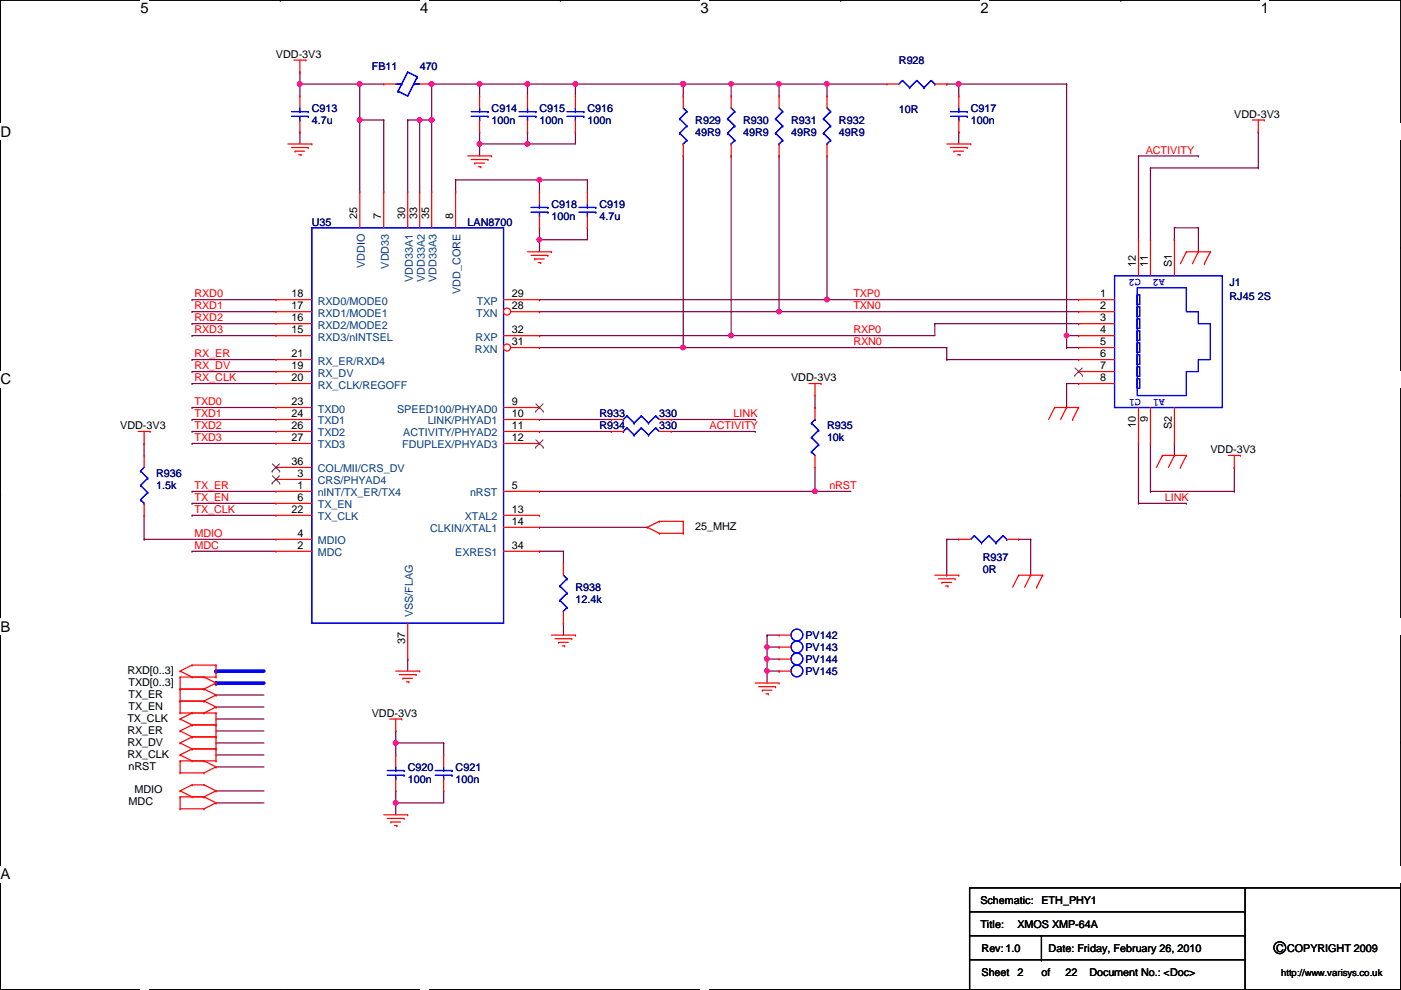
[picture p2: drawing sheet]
<svg xmlns="http://www.w3.org/2000/svg" width="297mm" height="210mm" viewBox="0 0 297 210" stroke-linecap="round" stroke-linejoin="round" font-family="sans-serif">
<path d="M.1 0h296.9v209.8h-296.9z" fill="none" stroke="#000" stroke-width=".25"/>
<g fill="#fff">
<path d="M29.8 0h1.7v3.5h-1.7z"/>
<path d="M29.8 209.8l1.7 .1z"/>
</g>
<path d="M59.4 0h.1M59.4 209.8h.1" fill="none" stroke="#000" stroke-width=".25"/>
<g fill="#fff">
<path d="M89.1 0h1.7v3.5h-1.7z"/>
<path d="M89.1 209.8l1.7 .1z"/>
</g>
<path d="M118.8 0h.1M118.8 209.8h.1" fill="none" stroke="#000" stroke-width=".25"/>
<g fill="#fff">
<path d="M148.5 0h1.7v3.5h-1.7z"/>
<path d="M148.5 209.8l1.7 .1z"/>
</g>
<path d="M178.2 0h.1M178.2 209.8h.1" fill="none" stroke="#000" stroke-width=".25"/>
<g fill="#fff">
<path d="M207.9 0h1.7v3.5h-1.7z"/>
<path d="M207.9 209.8l1.7 .1z"/>
</g>
<path d="M237.6 0h.1M237.6 209.8h.1" fill="none" stroke="#000" stroke-width=".25"/>
<g fill="#fff">
<path d="M267.3 0h1.7v3.5h-1.7z"/>
<path d="M267.3 209.8l1.7 .1z"/>
<path d="M.1 26.2h2.2v3.5h-2.2z"/>
<path d="M297 26.2l.1 3.5z"/>
<path d="M.1 78.7h2.2v3.5h-2.2z"/>
<path d="M297 78.7l.1 3.5z"/>
</g>
<path d="M.1 52.5h.1M297 52.5h.1" fill="none" stroke="#000" stroke-width=".25"/>
<g fill="#fff">
<path d="M.1 131.1h2.1v3.5h-2.1z"/>
<path d="M297 131.1l.1 3.5z"/>
</g>
<path d="M.1 104.9h.1M297 104.9h.1" fill="none" stroke="#000" stroke-width=".25"/>
<path d="M.1 104.9h.1M297 104.9h.1" fill="none" stroke="#000" stroke-width=".21"/>
<g fill="#fff">
<path d="M.1 183.6h2.1v3.5h-2.1z"/>
<path d="M297 183.6l.1 3.5z"/>
</g>
<path d="M.1 157.4h.1M297 157.4h.1" fill="none" stroke="#000" stroke-width=".25"/>
<path d="M114.4 38.1h.1M114.4 38.1v2.6M114.4 88.9h.1M114.4 91.5h.1M114.4 88.9h15.2M114.4 91.5h15.2" fill="none" stroke="#800040" stroke-width=".25"/>
<circle cx="114.4" cy="38.1" r=".49" fill="#f0f"/>
<circle cx="114.4" cy="38.1" r=".49" fill="none" stroke="#f0f" stroke-width=".25"/>
<path d="M114.4 50.8h.1M114.4 50.8v2.6M114.4 50.8h10.1M40.7 86.4h.1M40.7 88.9h.1M40.7 86.4h17.8M40.7 88.9h17.8" fill="none" stroke="#800040" stroke-width=".25"/>
<circle cx="114.4" cy="50.8" r=".49" fill="#f0f"/>
<circle cx="114.4" cy="50.8" r=".49" fill="none" stroke="#f0f" stroke-width=".25"/>
<g fill="none" stroke="#800040" stroke-width=".25">
<path d="M86.4 25.4h.1M86.4 25.4h2.6M96.6 38.1h.1M96.6 38.1h27.9M96.6 38.1v2.6M101.7 28h.1M101.7 30.5h.1M101.7 28v5.1M101.7 30.5h10.1M114.4 38.1h.1M124.5 38.1h.1M124.5 38.1v2.6"/>
<path d="M114.4 48.3h.1M114.4 48.3v2.5M124.5 48.3h.1M124.5 48.3v2.5M40.7 91.5h.1M40.7 94h.1M40.7 91.5h17.8M40.7 94h17.8M40.7 109.3h.1M40.7 109.3h17.8M83.9 155h.1M83.9 155v2.5"/>
<path d="M83.9 167.7h.1M83.9 167.7v2.5"/>
</g>
<circle cx="101.7" cy="30.5" r=".49" fill="#f0f"/>
<circle cx="101.7" cy="30.5" r=".49" fill="none" stroke="#f0f" stroke-width=".25"/>
<path d="M111.8 28h.1M111.8 28v2.5" fill="none" stroke="#800040" stroke-width=".25"/>
<circle cx="111.8" cy="30.5" r=".49" fill="#f0f"/>
<circle cx="111.8" cy="30.5" r=".49" fill="none" stroke="#f0f" stroke-width=".25"/>
<path d="M101.7 17.8h.1M101.7 17.8h10.1M101.7 17.8v2.6M111.8 17.8h.1M111.8 17.8v2.6M76.3 25.4h.1M76.3 25.4v15.3M76.3 25.4h5.1" fill="none" stroke="#800040" stroke-width=".25"/>
<circle cx="76.3" cy="25.4" r=".49" fill="#f0f"/>
<circle cx="76.3" cy="25.4" r=".49" fill="none" stroke="#f0f" stroke-width=".25"/>
<path d="M91.5 25.4h.1M91.5 25.4v15.3" fill="none" stroke="#800040" stroke-width=".25"/>
<circle cx="91.5" cy="25.4" r=".49" fill="#f0f"/>
<circle cx="91.5" cy="25.4" r=".49" fill="none" stroke="#f0f" stroke-width=".25"/>
<path d="M89 25.4h.1M89 25.4v15.3M111.8 30.5h.1M122 28h.1M122 28v2.5h-10.2" fill="none" stroke="#800040" stroke-width=".25"/>
<circle cx="89" cy="25.4" r=".49" fill="#f0f"/>
<circle cx="89" cy="25.4" r=".49" fill="none" stroke="#f0f" stroke-width=".25"/>
<path d="M111.8 17.8h.1M111.8 17.8h10.2M122 17.8h.1M122 17.8v2.6M86.4 25.4h.1M86.4 25.4v15.3M89 25.4h.1M89 25.4h2.5" fill="none" stroke="#800040" stroke-width=".25"/>
<circle cx="111.8" cy="17.8" r=".49" fill="#f0f"/>
<circle cx="111.8" cy="17.8" r=".49" fill="none" stroke="#f0f" stroke-width=".25"/>
<path d="M91.5 17.8h.1M91.5 17.8h10.2M81.4 25.4h.1M81.4 25.4v15.3M40.7 116.9h.1M40.7 116.9h17.8" fill="none" stroke="#800040" stroke-width=".25"/>
<circle cx="101.7" cy="17.8" r=".49" fill="#f0f"/>
<circle cx="101.7" cy="17.8" r=".49" fill="none" stroke="#f0f" stroke-width=".25"/>
<g fill="none" stroke="#800040" stroke-width=".25">
<path d="M76.3 17.8h.1M76.3 17.8v7.6M76.3 17.8h5.1M40.7 63.5h.1M40.7 66.1h.1M40.7 68.6h.1M40.7 71.2h.1M40.7 76.2h.1M40.7 78.8h.1M40.7 63.5h17.8M40.7 66.1h17.8M40.7 68.6h17.8"/>
<path d="M40.7 71.2h17.8M40.7 76.2h17.8M40.7 78.8h17.8M30.6 114.3h.1M30.6 114.3h27.9"/>
</g>
<circle cx="76.3" cy="17.8" r=".49" fill="#f0f"/>
<circle cx="76.3" cy="17.8" r=".49" fill="none" stroke="#f0f" stroke-width=".25"/>
<path d="M63.6 15.3h.1M63.6 15.3v2.5M175.3 63.5h.1M175.3 63.5h53.4M40.7 81.3h.1M40.7 81.3h17.8" fill="none" stroke="#800040" stroke-width=".25"/>
<circle cx="175.3" cy="63.5" r=".49" fill="#f0f"/>
<circle cx="175.3" cy="63.5" r=".49" fill="none" stroke="#f0f" stroke-width=".25"/>
<path d="M91.5 17.8h.1M91.5 17.8v7.6M40.7 106.7h.1M40.7 106.7h17.8" fill="none" stroke="#800040" stroke-width=".25"/>
<circle cx="91.5" cy="25.4" r=".49" fill="#f0f"/>
<circle cx="91.5" cy="25.4" r=".49" fill="none" stroke="#f0f" stroke-width=".25"/>
<circle cx="91.5" cy="17.8" r=".49" fill="#f0f"/>
<circle cx="91.5" cy="17.8" r=".49" fill="none" stroke="#f0f" stroke-width=".25"/>
<path d="M165.2 66.1h.1M165.2 66.1h63.5M83.9 170.2h.1M83.9 170.2v2.6" fill="none" stroke="#800040" stroke-width=".25"/>
<circle cx="165.2" cy="66.1" r=".49" fill="#f0f"/>
<circle cx="165.2" cy="66.1" r=".49" fill="none" stroke="#f0f" stroke-width=".25"/>
<path d="M83.9 170.2h.1M83.9 170.2h10.2" fill="none" stroke="#800040" stroke-width=".25"/>
<circle cx="83.9" cy="170.2" r=".49" fill="#f0f"/>
<circle cx="83.9" cy="170.2" r=".49" fill="none" stroke="#f0f" stroke-width=".25"/>
<path d="M155 71.2h.1M155 71.2h43.2M94.1 167.7h.1M94.1 167.7v2.5" fill="none" stroke="#800040" stroke-width=".25"/>
<circle cx="155" cy="71.1" r=".49" fill="#f0f"/>
<circle cx="155" cy="71.1" r=".49" fill="none" stroke="#f0f" stroke-width=".25"/>
<path d="M144.9 73.7h.1M144.9 73.7h55.8" fill="none" stroke="#800040" stroke-width=".25"/>
<circle cx="144.8" cy="73.7" r=".49" fill="#f0f"/>
<circle cx="144.8" cy="73.7" r=".49" fill="none" stroke="#f0f" stroke-width=".25"/>
<path d="M86.4 139.7h.1M86.4 139.7v2.6M83.9 157.5h.1M83.9 157.5h10.2M94.1 157.5h.1M94.1 157.5v2.6" fill="none" stroke="#800040" stroke-width=".25"/>
<circle cx="83.9" cy="157.5" r=".49" fill="#f0f"/>
<circle cx="83.9" cy="157.5" r=".49" fill="none" stroke="#f0f" stroke-width=".25"/>
<path d="M114.4 116.9h.1M114.4 116.9h5.1M119.5 116.9h.1M119.5 116.9v2.5M119.5 132.1h.1M119.5 132.1v2.6M83.9 157.5h.1M83.9 157.5v2.6" fill="none" stroke="#800040" stroke-width=".25"/>
<path d="M45.8 144.8h10.2" fill="none" stroke="#00f" stroke-width=".76"/>
<circle cx="45.8" cy="144.8" r=".38" fill="#00f"/>
<path d="M40.7 104.2h.1M40.7 104.2h17.8M45.8 147.4h.1M45.8 149.9h.1M45.8 152.4h.1M45.8 147.4h10.2M45.8 149.9h10.2M45.8 152.4h10.2" fill="none" stroke="#800040" stroke-width=".25"/>
<path d="M45.8 142.3h10.2" fill="none" stroke="#00f" stroke-width=".76"/>
<circle cx="45.8" cy="142.3" r=".38" fill="#00f"/>
<g fill="none" stroke="#800040" stroke-width=".25">
<path d="M63.6 17.8h.1M63.6 17.8h12.7M63.6 17.8v2.6M63.6 28h.1M63.6 28v2.5M30.6 94h.1M30.6 94v2.6M30.6 109.3h.1M30.6 109.3v5M45.8 155h.1M45.8 157.5h.1M45.8 155h10.2"/>
<path d="M45.8 157.5h10.2M45.8 160.1h.1M45.8 162.6h.1M45.8 167.7h.1M45.8 170.2h.1M45.8 160.1h10.2M45.8 162.6h10.2M45.8 167.7h10.2M45.8 170.2h10.2"/>
</g>
<circle cx="63.6" cy="17.8" r=".49" fill="#f0f"/>
<circle cx="63.6" cy="17.8" r=".49" fill="none" stroke="#f0f" stroke-width=".25"/>
<g fill="none" stroke="#800040" stroke-width=".25">
<path d="M122 17.8h.1M122 17.8h22.9M144.9 33.1h.1M144.9 33.1v40.6h-30.5M155 33.1h.1M155 33.1v38.1h-40.6M165.2 33.1h.1M165.2 33.1v33h-50.8M175.3 33.1h.1M175.3 33.1v30.4h-60.9M114.4 73.7h.1M114.4 71.2h.1"/>
<path d="M114.4 66.1h.1M114.4 63.5h.1"/>
</g>
<circle cx="144.8" cy="17.8" r=".49" fill="#f0f"/>
<circle cx="144.8" cy="17.8" r=".49" fill="none" stroke="#f0f" stroke-width=".25"/>
<circle cx="122" cy="17.8" r=".49" fill="#f0f"/>
<circle cx="122" cy="17.8" r=".49" fill="none" stroke="#f0f" stroke-width=".25"/>
<path d="M165.2 17.8h.1M165.2 17.8v2.6M165.2 17.8h10.1M175.3 17.8h.1M175.3 17.8v2.6" fill="none" stroke="#800040" stroke-width=".25"/>
<circle cx="165.2" cy="17.8" r=".49" fill="#f0f"/>
<circle cx="165.2" cy="17.8" r=".49" fill="none" stroke="#f0f" stroke-width=".25"/>
<path d="M144.9 17.8h.1M144.9 17.8v2.6M144.9 17.8h10.1M155 17.8h.1M155 17.8v2.6" fill="none" stroke="#800040" stroke-width=".25"/>
<circle cx="144.8" cy="17.8" r=".49" fill="#f0f"/>
<circle cx="144.8" cy="17.8" r=".49" fill="none" stroke="#f0f" stroke-width=".25"/>
<path d="M175.3 17.8h.1M175.3 17.8h12.7" fill="none" stroke="#800040" stroke-width=".25"/>
<circle cx="175.3" cy="17.8" r=".49" fill="#f0f"/>
<circle cx="175.3" cy="17.8" r=".49" fill="none" stroke="#f0f" stroke-width=".25"/>
<path d="M203.3 17.8h.1M203.3 17.8h22.8" fill="none" stroke="#800040" stroke-width=".25"/>
<circle cx="203.3" cy="17.8" r=".49" fill="#f0f"/>
<circle cx="203.3" cy="17.8" r=".49" fill="none" stroke="#f0f" stroke-width=".25"/>
<path d="M155 17.8h.1M155 17.8h10.2M203.3 17.8h.1M203.3 17.8v2.6M203.3 28h.1M203.3 28v2.5" fill="none" stroke="#800040" stroke-width=".25"/>
<circle cx="155" cy="17.8" r=".49" fill="#f0f"/>
<circle cx="155" cy="17.8" r=".49" fill="none" stroke="#f0f" stroke-width=".25"/>
<g fill="none" stroke="#800040" stroke-width=".25">
<path d="M200.7 17.8h.1M200.7 17.8h2.6M198.2 68.6h.1M198.2 68.6v2.6M198.2 68.6h30.5M200.7 76.2h.1M200.7 76.2h28M200.7 73.7v2.5M226.1 73.7h.1M226.1 71.2h.1M226.1 73.7h2.6M226.1 71.2v2.5"/>
<path d="M228.7 68.6h.1M228.7 76.2h.1"/>
</g>
<circle cx="226.1" cy="71.1" r=".49" fill="#f0f"/>
<circle cx="226.1" cy="71.1" r=".49" fill="none" stroke="#f0f" stroke-width=".25"/>
<g fill="none" stroke="#800040" stroke-width=".25">
<path d="M226.1 17.8h.1M226.1 17.8v53.4h2.6M241.4 33.1h.1M241.4 33.1v17.7M241.4 33.1h12.7M243.9 35.6h.1M243.9 35.6v15.2M243.9 35.6h22.9M254.1 33.1h.1M266.8 35.6h.1M266.8 28h.1M266.8 28v7.6"/>
<path d="M249 48.3h.1M249 50.8h.1M249 48.3h5.1M249 48.3v2.5M254.1 48.3h.1M254.1 48.3v5.1M228.7 71.2h.1M142.3 91.5h17.8M142.3 88.9h17.8M160.1 91.5h.1M160.1 88.9h.1M226.1 81.3h.1"/>
<path d="M226.1 81.3v5.1M226.1 81.3h2.6M228.7 81.3h.1M241.4 94v12.7M243.9 94v10.2M249 96.6h.1M249 94v2.6M261.7 99.1h.1M261.7 99.1v5.1M172.8 104.2h.1M172.8 104.2h7.6M200.7 114.3h.1"/>
<path d="M200.7 114.3h2.6M200.7 114.3v7.7M216 114.3h.1M216 114.3h2.5M218.5 114.3h.1M218.5 114.3v7.7M241.4 106.7h.1M241.4 106.7h10.1M243.9 104.2h.1M243.9 104.2h17.8M251.5 106.7h.1M261.7 104.2h.1"/>
<path d="M200.7 122h.1"/>
</g>
<circle cx="172.8" cy="104.2" r=".49" fill="#f0f"/>
<circle cx="172.8" cy="104.2" r=".49" fill="none" stroke="#f0f" stroke-width=".25"/>
<g fill="none" stroke="#800040" stroke-width=".25">
<path d="M172.8 86.4h.1M172.8 83.9v2.5M172.8 99.1v5.1M114.4 104.2h.1M114.4 111.8h.1M114.4 104.2h58.4M114.4 111.8h22.8M172.8 104.2h.1M162.6 134.7h.1M162.6 139.7h.1M162.6 137.2h.1M162.6 134.7v5"/>
<path d="M162.6 134.7h2.6M162.6 137.2h2.6M162.6 139.7h2.6M165.2 137.2h.1M162.6 142.3h.1M162.6 142.3v2.5"/>
</g>
<circle cx="162.6" cy="137.2" r=".49" fill="#f0f"/>
<circle cx="162.6" cy="137.2" r=".49" fill="none" stroke="#f0f" stroke-width=".25"/>
<path d="M162.6 142.3h2.6M165.2 142.3h.1" fill="none" stroke="#800040" stroke-width=".25"/>
<circle cx="162.6" cy="142.3" r=".49" fill="#f0f"/>
<circle cx="162.6" cy="142.3" r=".49" fill="none" stroke="#f0f" stroke-width=".25"/>
<path d="M162.6 139.7h.1M162.6 139.7v2.6" fill="none" stroke="#800040" stroke-width=".25"/>
<circle cx="162.6" cy="139.7" r=".49" fill="#f0f"/>
<circle cx="162.6" cy="139.7" r=".49" fill="none" stroke="#f0f" stroke-width=".25"/>
<g fill="none" stroke="#f00" stroke-width=".25">
<path d="M62.3 12.7h2.6M63.6 15.3h.1M63.6 12.7v2.6M64.9 12.7h.1M188 17.8h.1M188 17.8h2.6M198.2 17.8h2.5M200.7 17.8h.1M61 30.5h5.1M61.8 31.3h3.6M62.6 32h.1M62.6 32h2"/>
<path d="M63.3 32.8h.5M63.6 20.4h.1M63.6 28h.1M63.6 20.4v2.5M63.6 25.4v2.6M63.8 32.8h.1M65.4 31.3h.1M66.1 30.5h.1M99.1 33.1h5.1M99.9 33.8h3.6M100.7 34.6h.1M100.7 34.6h2"/>
<path d="M101.4 35.3h.5M101.7 20.4h.1M101.7 28h.1M101.7 20.4v2.5M101.7 25.4v2.6M101.9 35.3h.1M103.5 33.8h.1M104.2 33.1h.1M111.8 20.4h.1M111.8 28h.1M111.8 20.4v2.5M111.8 25.4v2.6"/>
<path d="M122 20.4h.1M122 28h.1M122 20.4v2.5M122 25.4v2.6M144.9 20.4h.1M144.9 33.1h.1M144.9 20.4v2.5M144.9 30.5v2.6M155 20.4h.1M155 33.1h.1M155 20.4v2.5M155 30.5v2.6"/>
<path d="M165.2 20.4h.1M165.2 33.1h.1M165.2 20.4v2.5M165.2 30.5v2.6M175.3 20.4h.1M175.3 33.1h.1M175.3 20.4v2.5M175.3 30.5v2.6M200.7 30.5h5.1M201.5 31.3h3.6M202.3 32h.1M202.3 32h2"/>
<path d="M203 32.8h.5M203.5 32.8h.1M205.1 31.3h.1M205.8 30.5h.1M265.5 25.4h2.6M266.8 28h.1M266.8 25.4v2.6M268.1 25.4h.1M76.3 40.7h.1M76.3 40.7v7.6M81.4 40.7h.1M81.4 40.7v7.6"/>
<path d="M86.4 40.7h.1M86.4 40.7v7.6M89 40.7h.1M89 40.7v7.6M91.5 40.7h.1M91.5 40.7v7.6M111.8 53.4h5.1M112.6 54.1h3.6M113.4 54.9h.1M113.4 54.9h2M114.1 55.7h.5M114.4 40.7h.1"/>
<path d="M114.4 48.3h.1M114.4 40.7v2.5M114.4 45.8v2.5M114.6 55.7h.1M116.2 54.1h.1M116.9 53.4h.1M241.4 50.8h.1M241.4 50.8v7.7M243.9 50.8h.1M243.9 50.8v7.7M249 50.8h.1M249 50.8v7.7"/>
<path d="M251.5 53.4h.1M251.5 53.4h5.1M251.5 53.4l-1.2 2.5M254.1 53.4h.1M254.1 53.4l-1.3 2.5M255.4 55.9h.1M256.6 53.4h.1M256.6 53.4l-1.2 2.5M58.5 71.2h.1M58.5 68.6h.1M58.5 66.1h.1M58.5 63.5h.1"/>
<path d="M58.5 78.8h.1M58.5 76.2h.1M58.5 63.5h7.6M58.5 66.1h7.6M58.5 68.6h7.6M58.5 71.2h7.6M58.5 76.2h7.6M58.5 78.8h7.6M106.8 71.2h7.6M114.4 71.2h.1M228.7 63.5h.1M228.7 66.1h.1"/>
<path d="M228.7 68.6h.1M228.7 71.2h.1M228.7 73.7h.1M228.7 76.2h.1M228.7 78.8h.1M228.7 63.5h7.6M228.7 66.1h7.6M228.7 68.6h7.6M228.7 71.2h7.6M228.7 73.7h7.6M228.7 76.2h7.6M228.7 78.8h7.6"/>
<path d="M29.3 91.5h2.5M30.6 94h.1M30.6 91.5v2.5M31.8 91.5h.1M58.5 81.3h.1M58.5 86.4h.1M58.5 88.9h.1M58.5 91.5h.1M58.5 94h.1M58.5 99.1h.1M58.5 91.5h7.6M58.5 86.4h7.6"/>
<path d="M58.5 81.3h7.6M58.5 88.9h7.6M58.5 94h7.6M58.5 99.1h7.6M129.6 88.9h.1M129.6 88.9h2.6M139.8 88.9h2.5M142.3 88.9h.1M171.5 81.3h2.6M172.8 83.9h.1M172.8 99.1h.1M172.8 86.4h.1"/>
<path d="M172.8 81.3v2.6M172.8 86.4v2.5M172.8 96.6v2.5M174.1 81.3h.1M223.6 86.4h.1M223.6 86.4l-1.3 2.5M223.6 86.4h5.1M226.1 86.4h.1M226.1 86.4l-1.2 2.5M227.4 88.9h.1M228.7 86.4h.1M228.7 81.3h.1"/>
<path d="M228.7 86.4l-1.3 2.5M228.7 81.3h7.6M241.4 94h.1M241.4 86.4v7.6M243.9 94h.1M243.9 86.4v7.6M246.5 96.6h.1M246.5 96.6h5M246.5 96.6l-1.3 2.5M249 96.6h.1M249 94h.1M249 96.6l-1.3 2.5"/>
<path d="M249 86.4v7.6M250.3 99.1h.1M251.5 96.6h.1M251.5 96.6l-1.2 2.5M260.4 96.6h2.6M261.7 99.1h.1M261.7 96.6v2.5M263 96.6h.1M58.5 109.3h.1M58.5 106.7h.1M58.5 101.6h.1M58.5 109.3h7.6"/>
<path d="M58.5 106.7h7.6M58.5 101.6h7.6M106.8 109.3h7.6M106.8 104.2h7.6M106.8 111.8h7.6M106.8 116.9h7.6M114.4 104.2h.1M114.4 111.8h.1M114.4 109.3h.1M114.4 116.9h.1M119.5 119.4h.1M119.5 119.4v2.6"/>
<path d="M137.2 111.8h.1M137.2 111.8l2.6 1.3M139.8 110.5h.1M139.8 113.1h.1M139.8 110.5l-2.6 1.3M139.8 110.5h5.1M139.8 113.1h5.1M144.9 110.5h.1M144.9 113.1h.1M144.9 110.5v2.6M203.3 114.3h.1M203.3 114.3h2.5"/>
<path d="M213.4 114.3h2.6M216 114.3h.1M86.4 139.7h.1M86.4 132.1v7.6M116.9 134.7h5.1M117.7 135.4h3.5M118.4 136.2h.1M118.4 136.2h2.1M119.2 136.9h.5M119.5 132.1h.1M119.5 129.6v2.5M119.7 136.9h.1"/>
<path d="M121.2 135.4h.1M122 134.7h.1M165.2 137.2h.1M165.2 137.2h2.5M198.2 122h5.1M199 122.7h3.5M199.7 123.5h.1M199.7 123.5h2.1M200.5 124.2h.5M201 124.2h.1M202.5 122.7h.1M203.3 122h.1"/>
<path d="M216 122h.1M216 122l-1.3 2.5M216 122h5.1M218.5 122h.1M218.5 122l-1.2 2.5M219.8 124.5h.1M221.1 122h.1M221.1 122l-1.3 2.5M38.2 146.1h.1M38.2 143.6h.1M38.2 148.6h.1M38.2 151.2h.1"/>
<path d="M38.2 152.4h.1M38.2 142.3h.1M38.2 155h.1M38.2 157.5h.1M38.2 146.1h5.1M38.2 143.6v7.6M38.2 143.6h7.6M38.2 148.6h5.1M38.2 151.2h7.6M38.2 152.4l2.5 1.3M38.2 142.3l2.5 1.3M38.2 155l2.5 1.3"/>
<path d="M38.2 157.5l2.5 1.3M40.7 153.7h.1M40.7 151.2h.1M40.7 143.6h.1M40.7 141h.1M40.7 156.3h.1M40.7 158.8h.1M40.7 153.7h5.1M40.7 151.2l-2.5 1.2M40.7 141l-2.5 1.3M40.7 141h5.1M40.7 156.3h5.1"/>
<path d="M40.7 153.7l-2.5 1.3M40.7 158.8h5.1M40.7 156.3l-2.5 1.2M40.7 158.8l-2.5 1.3M43.3 146.1h.1M43.3 143.6h.1M43.3 148.6h.1M43.3 151.2h.1M43.3 143.6l2.5 1.2M43.3 146.1l2.5 1.3M43.3 148.6l2.5 1.3M45.8 144.8h.1"/>
<path d="M45.8 147.4h.1M45.8 149.9h.1M45.8 151.2h.1M45.8 153.7h.1M45.8 141h.1M45.8 143.6h.1M45.8 156.3h.1M45.8 158.8h.1M45.8 144.8l-2.5 1.3M45.8 147.4l-2.5 1.2M45.8 149.9l-2.5 1.3M45.8 141v2.6"/>
<path d="M45.8 151.2v10.1M82.6 152.4h2.6M83.9 155h.1M83.9 142.3h5.1M83.9 152.4v2.6M84.7 143h3.5M85.2 152.4h.1M85.4 143.8h.1M85.4 143.8h2.1M86.2 144.6h.5M86.7 144.6h.1M88.2 143h.1"/>
<path d="M89 142.3h.1M160.1 144.8h5.1M160.9 145.6h3.5M161.6 146.3h.1M161.6 146.3h2.1M162.4 147.1h.5M162.9 147.1h.1M164.4 145.6h.1M165.2 144.8h.1M38.2 160.1h.1M38.2 163.9h.1M38.2 161.3h.1"/>
<path d="M38.2 167.7h.1M38.2 171.5h.1M38.2 169h.1M38.2 161.3v2.6M38.2 169v2.5M38.2 161.3h7.6M38.2 160.1l2.5 1.2M38.2 163.9h5.1M38.2 169h5.1M38.2 167.7l2.5 1.3M38.2 171.5h5.1M40.7 161.3h.1"/>
<path d="M40.7 169h.1M40.7 166.4h.1M40.7 166.4l-2.5 1.3M40.7 166.4h2.6M43.3 163.9h.1M43.3 161.3h.1M43.3 169h.1M43.3 166.4h.1M43.3 171.5h.1M43.3 161.3l2.5 1.3M43.3 166.4l2.5 1.3M43.3 169l2.5 1.2"/>
<path d="M45.8 161.3h.1M45.8 162.6h.1M45.8 167.7h.1M45.8 170.2h.1M45.8 162.6l-2.5 1.3M45.8 167.7l-2.5 1.3M45.8 170.2l-2.5 1.3M81.4 172.8h5M82.1 173.5h3.6M82.9 174.3h.1M82.9 174.3h2M83.6 175h.6"/>
<path d="M83.9 160.1h.1M83.9 167.7h.1M83.9 160.1v2.5M83.9 165.1v2.6M84.2 175h.1M85.7 173.5h.1M86.4 172.8h.1"/>
</g>
<g fill="none" stroke="#000" stroke-width=".25">
<path d="M205.6 188.3h91.4v21.5h-91.4zM205.6 198.4h58.4M205.6 193.3h58.4M220.8 198.4v5.1M264 198.4h.1M264 193.3h.1M264 188.3v21.5M205.6 203.5h58.4M220.8 203.5h.1M264 209.8h.1M264 203.5h.1"/>
<circle cx="271.3" cy="200.9" r="1.25"/>
</g>
<g fill="none" stroke="#00f" stroke-width=".25">
<path d="M191.3 17.1h.1M191.3 17.1l-.7 .7M191.3 17.1l1.6 1.5M192.9 18.6h.1M194.4 17.1h.1M194.4 17.1l-1.5 1.5M194.4 17.1l1.5 1.5M195.9 18.6h.1M197.4 17.1h.1M197.4 17.1l-1.5 1.5M197.4 17.1l.8 .7M198.2 17.8h.1"/>
<path d="M61.8 23.7h3.6M61.8 24.7h3.6M63.6 23.7h.1M63.6 25.4h.1M63.6 22.9v.8M63.6 24.7v.7M65.4 23.7h.1M65.4 24.7h.1M99.9 23.7h3.6M99.9 24.7h3.6M101.7 23.7h.1M101.7 25.4h.1"/>
<path d="M101.7 22.9v.8M101.7 24.7v.7M103.5 23.7h.1M103.5 24.7h.1M110.1 23.7h3.5M110.1 24.7h3.5M111.8 23.7h.1M111.8 25.4h.1M111.8 22.9v.8M111.8 24.7v.7M113.6 23.7h.1M113.6 24.7h.1"/>
<path d="M120.2 23.7h3.6M120.2 24.7h3.6M122 23.7h.1M122 25.4h.1M122 22.9v.8M122 24.7v.7M123.8 23.7h.1M123.8 24.7h.1M144.1 25.2h.1M144.1 28.2h.1M144.1 25.2l1.5 1.5M144.1 28.2l1.5 1.6"/>
<path d="M144.9 30.5h.1M144.9 22.9l.7 .8M145.6 23.7h.1M145.6 26.7h.1M145.6 29.8h.1M145.6 23.7l-1.5 1.5M145.6 26.7l-1.5 1.5M145.6 29.8l-.7 .7M154.3 25.2h.1M154.3 28.2h.1M154.3 25.2l1.5 1.5M154.3 28.2l1.5 1.6"/>
<path d="M155 30.5h.1M155 22.9l.8 .8M155.8 23.7h.1M155.8 26.7h.1M155.8 29.8h.1M155.8 23.7l-1.5 1.5M155.8 26.7l-1.5 1.5M155.8 29.8l-.8 .7M164.4 25.2h.1M164.4 28.2h.1M164.4 25.2l1.5 1.5M164.4 28.2l1.5 1.6"/>
<path d="M165.2 30.5h.1M165.2 22.9l.7 .8M165.9 23.7h.1M165.9 26.7h.1M165.9 29.8h.1M165.9 23.7l-1.5 1.5M165.9 26.7l-1.5 1.5M165.9 29.8l-.7 .7M174.6 25.2h.1M174.6 28.2h.1M174.6 25.2l1.5 1.5M174.6 28.2l1.5 1.6"/>
<path d="M175.3 30.5h.1M175.3 22.9l.8 .8M176.1 23.7h.1M176.1 26.7h.1M176.1 29.8h.1M176.1 23.7l-1.5 1.5M176.1 26.7l-1.5 1.5M176.1 29.8l-.8 .7M66.1 48.3h40.7v83.8h-40.7zM112.6 44h3.6M112.6 45h3.6M114.4 44h.1"/>
<path d="M114.4 45.8h.1M114.4 43.2v.8M114.4 45v.8M116.2 44h.1M116.2 45h.1M236.3 58.5h22.9v27.9h-22.9zM241.1 77.8h.5v2h-.5zM241.1 72.7h.5v2h-.5zM241.1 75.2h.5v2.1h-.5zM241.1 67.6h.5v2h-.5zM241.1 70.1h.5v2.1h-.5zM241.1 62.5h.5v2.1h-.5z"/>
<path d="M241.1 65.1h.5v2h-.5zM241.1 61h10.4v5.1h2.6v2.5h2.5v7.6h-2.5v2.6h-2.6v5.1h-10.4zM132.2 88.9h.1M132.9 88.2h.1M132.9 88.2l1.5 1.5M132.9 88.2l-.7 .7M134.4 89.7h.1M136 88.2h.1M136 88.2l1.5 1.5M136 88.2l-1.6 1.5M137.5 89.7h.1M139 88.2h.1"/>
<path d="M139 88.2l.8 .7M139 88.2l-1.5 1.5M172 95.8h.1M172 92.8h.1M172 89.7h.1M172 95.8l.8 .8M172 92.8l1.6 1.5M172 89.7l1.6 1.5M172.8 88.9h.1M172.8 88.9l-.8 .8M173.6 94.3h.1M173.6 91.2h.1"/>
<path d="M173.6 94.3l-1.6 1.5M173.6 91.2l-1.6 1.6M241.1 80.3h.5v2h-.5zM206.6 113.6h.1M206.6 113.6l-.8 .7M206.6 113.6l1.5 1.5M208.1 115.1h.1M209.6 113.6h.1M209.6 113.6l-1.5 1.5M209.6 113.6l1.6 1.5M211.2 115.1h.1M212.7 113.6h.1"/>
<path d="M212.7 113.6l-1.5 1.5M212.7 113.6l.7 .7M213.4 114.3h.1M118.7 124.2h.1M118.7 127.3h.1M118.7 124.2l1.5 1.6M118.7 127.3l1.5 1.5M119.5 129.6h.1M119.5 122l.7 .7M120.2 122.7h.1M120.2 125.8h.1M120.2 128.8h.1"/>
<path d="M120.2 122.7l-1.5 1.5M120.2 125.8l-1.5 1.5M120.2 128.8l-.7 .8M82.1 163.4h3.6M82.1 164.4h3.6M83.9 163.4h.1M83.9 165.1h.1M83.9 162.6v.8M83.9 164.4v.7M85.7 163.4h.1M85.7 164.4h.1"/>
<circle cx="169" cy="137.2" r="1.25"/>
</g>
<path d="M227.9 79.6h.1M227.9 78l1.6 1.6M229.4 78l-1.5 1.6M229.5 79.6h.1M57.7 99.9h.1M57.7 98.3l1.6 1.6M59.3 98.3l-1.6 1.6M59.3 99.9h.1M57.7 102.4h.1M57.7 100.9l1.6 1.5M59.3 100.9l-1.6 1.5M59.3 102.4h.1" fill="none" stroke="#804000" stroke-width=".21"/>
<circle cx="107.5" cy="73.7" r=".75" fill="#fff"/>
<g fill="none" stroke="#f00" stroke-width=".25">
<path d="M108.3 73.7h6.1M114.4 73.7h.1"/>
<circle cx="107.5" cy="73.7" r=".75"/>
</g>
<circle cx="107.5" cy="66.1" r=".75" fill="#fff"/>
<g fill="none" stroke="#f00" stroke-width=".25">
<path d="M81.4 17.8h.1M81.4 17.8h2.5M89 17.8h2.5M91.5 17.8h.1M203.3 20.4h.1M203.3 28h.1M203.3 20.4v2.5M203.3 25.4v2.6M96.6 40.7h.1M96.6 40.7v7.6M124.5 40.7h.1M124.5 48.3h.1"/>
<path d="M124.5 40.7v2.5M124.5 45.8v2.5M106.8 63.5h7.6M108.3 66.1h6.1M114.4 66.1h.1M114.4 63.5h.1M30.6 96.6h.1M30.6 96.6v2.5M106.8 94h7.6M106.8 91.5h7.6M106.8 88.9h7.6M106.8 86.4h7.6"/>
<path d="M114.4 94h.1M114.4 91.5h.1M114.4 88.9h.1M114.4 86.4h.1M129.6 91.5h.1M129.6 91.5h2.6M139.8 91.5h2.5M142.3 91.5h.1M30.6 109.3h.1M30.6 106.7v2.6M58.5 104.2h.1M58.5 114.3h.1"/>
<path d="M58.5 116.9h.1M58.5 104.2h7.6M58.5 114.3h7.6M58.5 116.9h7.6M165.2 134.7h.1M165.2 139.7h.1M165.2 134.7h2.5M165.2 139.7h2.5M165.2 142.3h.1M165.2 142.3h2.5M94.1 160.1h.1M94.1 167.7h.1"/>
<path d="M94.1 160.1v2.5M94.1 165.1v2.6"/>
<circle cx="107.5" cy="66.1" r=".75"/>
</g>
<path d="M113.6 94.8h.1M113.6 87.2h.1M113.6 93.3l1.6 1.5M113.6 85.6l1.6 1.6M115.1 93.3l-1.5 1.5M115.1 85.6l-1.5 1.6M115.2 94.8h.1M115.2 87.2h.1" fill="none" stroke="#804000" stroke-width=".21"/>
<g fill="none" stroke="#00f" stroke-width=".25">
<path d="M83.9 17.8h1.3M84.4 19.3h.1M85.2 17.8h.1M87.7 17.8h.1M87.7 17.8h1.3M88.5 16.3h.1M88.5 16.3l-2.1 4.1-2-1.1M88.5 16.3l-2.1-1-2 4M201.5 23.7h3.6M201.5 24.7h3.6M203.3 23.7h.1M203.3 25.4h.1"/>
<path d="M203.3 22.9v.8M203.3 24.7v.7M205.1 23.7h.1M205.1 24.7h.1M122.8 44h3.5M122.8 45h3.5M124.5 44h.1M124.5 45.8h.1M124.5 43.2v.8M124.5 45v.8M126.3 44h.1M126.3 45h.1"/>
<path d="M29.8 99.9h.1M29.8 99.9l1.5 1.5M30.6 99.1l-.8 .8M132.2 91.5h.1M132.9 90.7h.1M132.9 90.7l1.5 1.5M132.9 90.7l-.7 .8M134.4 92.2h.1M136 90.7h.1M136 90.7l1.5 1.5M136 90.7l-1.6 1.5M137.5 92.2h.1"/>
<path d="M139 90.7h.1M139 90.7l.8 .8M139 90.7l-1.5 1.5M29.8 102.9h.1M29.8 106h.1M29.8 102.9l1.5 1.5M29.8 106l.8 .7M30.6 106.7h.1M31.3 101.4h.1M31.3 104.4h.1M31.3 101.4l-1.5 1.5M31.3 104.4l-1.5 1.6"/>
<path d="M92.3 163.4h3.5M92.3 164.4h3.5M94.1 163.4h.1M94.1 165.1h.1M94.1 162.6v.8M94.1 164.4v.7M95.8 163.4h.1M95.8 164.4h.1"/>
<circle cx="169" cy="134.6" r="1.25"/>
<circle cx="169" cy="139.7" r="1.25"/>
<circle cx="169" cy="142.3" r="1.25"/>
</g>
<circle cx="114.4" cy="38.1" r=".49" fill="#f0f"/>
<circle cx="114.4" cy="38.1" r=".49" fill="none" stroke="#f0f" stroke-width=".25"/>
<circle cx="114.4" cy="50.8" r=".49" fill="#f0f"/>
<circle cx="114.4" cy="50.8" r=".49" fill="none" stroke="#f0f" stroke-width=".25"/>
<circle cx="101.7" cy="30.5" r=".49" fill="#f0f"/>
<circle cx="101.7" cy="30.5" r=".49" fill="none" stroke="#f0f" stroke-width=".25"/>
<circle cx="111.8" cy="30.5" r=".49" fill="#f0f"/>
<circle cx="111.8" cy="30.5" r=".49" fill="none" stroke="#f0f" stroke-width=".25"/>
<circle cx="76.3" cy="25.4" r=".49" fill="#f0f"/>
<circle cx="76.3" cy="25.4" r=".49" fill="none" stroke="#f0f" stroke-width=".25"/>
<circle cx="91.5" cy="25.4" r=".49" fill="#f0f"/>
<circle cx="91.5" cy="25.4" r=".49" fill="none" stroke="#f0f" stroke-width=".25"/>
<circle cx="89" cy="25.4" r=".49" fill="#f0f"/>
<circle cx="89" cy="25.4" r=".49" fill="none" stroke="#f0f" stroke-width=".25"/>
<circle cx="111.8" cy="17.8" r=".49" fill="#f0f"/>
<circle cx="111.8" cy="17.8" r=".49" fill="none" stroke="#f0f" stroke-width=".25"/>
<circle cx="101.7" cy="17.8" r=".49" fill="#f0f"/>
<circle cx="101.7" cy="17.8" r=".49" fill="none" stroke="#f0f" stroke-width=".25"/>
<circle cx="76.3" cy="17.8" r=".49" fill="#f0f"/>
<circle cx="76.3" cy="17.8" r=".49" fill="none" stroke="#f0f" stroke-width=".25"/>
<circle cx="175.3" cy="63.5" r=".49" fill="#f0f"/>
<circle cx="175.3" cy="63.5" r=".49" fill="none" stroke="#f0f" stroke-width=".25"/>
<circle cx="91.5" cy="25.4" r=".49" fill="#f0f"/>
<circle cx="91.5" cy="25.4" r=".49" fill="none" stroke="#f0f" stroke-width=".25"/>
<circle cx="91.5" cy="17.8" r=".49" fill="#f0f"/>
<circle cx="91.5" cy="17.8" r=".49" fill="none" stroke="#f0f" stroke-width=".25"/>
<circle cx="165.2" cy="66.1" r=".49" fill="#f0f"/>
<circle cx="165.2" cy="66.1" r=".49" fill="none" stroke="#f0f" stroke-width=".25"/>
<circle cx="83.9" cy="170.2" r=".49" fill="#f0f"/>
<circle cx="83.9" cy="170.2" r=".49" fill="none" stroke="#f0f" stroke-width=".25"/>
<circle cx="155" cy="71.1" r=".49" fill="#f0f"/>
<circle cx="155" cy="71.1" r=".49" fill="none" stroke="#f0f" stroke-width=".25"/>
<circle cx="144.8" cy="73.7" r=".49" fill="#f0f"/>
<circle cx="144.8" cy="73.7" r=".49" fill="none" stroke="#f0f" stroke-width=".25"/>
<circle cx="83.9" cy="157.5" r=".49" fill="#f0f"/>
<circle cx="83.9" cy="157.5" r=".49" fill="none" stroke="#f0f" stroke-width=".25"/>
<circle cx="63.6" cy="17.8" r=".49" fill="#f0f"/>
<circle cx="63.6" cy="17.8" r=".49" fill="none" stroke="#f0f" stroke-width=".25"/>
<circle cx="144.8" cy="17.8" r=".49" fill="#f0f"/>
<circle cx="144.8" cy="17.8" r=".49" fill="none" stroke="#f0f" stroke-width=".25"/>
<circle cx="122" cy="17.8" r=".49" fill="#f0f"/>
<circle cx="122" cy="17.8" r=".49" fill="none" stroke="#f0f" stroke-width=".25"/>
<circle cx="165.2" cy="17.8" r=".49" fill="#f0f"/>
<circle cx="165.2" cy="17.8" r=".49" fill="none" stroke="#f0f" stroke-width=".25"/>
<circle cx="144.8" cy="17.8" r=".49" fill="#f0f"/>
<circle cx="144.8" cy="17.8" r=".49" fill="none" stroke="#f0f" stroke-width=".25"/>
<circle cx="175.3" cy="17.8" r=".49" fill="#f0f"/>
<circle cx="175.3" cy="17.8" r=".49" fill="none" stroke="#f0f" stroke-width=".25"/>
<circle cx="203.3" cy="17.8" r=".49" fill="#f0f"/>
<circle cx="203.3" cy="17.8" r=".49" fill="none" stroke="#f0f" stroke-width=".25"/>
<circle cx="155" cy="17.8" r=".49" fill="#f0f"/>
<circle cx="155" cy="17.8" r=".49" fill="none" stroke="#f0f" stroke-width=".25"/>
<circle cx="226.1" cy="71.1" r=".49" fill="#f0f"/>
<circle cx="226.1" cy="71.1" r=".49" fill="none" stroke="#f0f" stroke-width=".25"/>
<circle cx="172.8" cy="104.2" r=".49" fill="#f0f"/>
<circle cx="172.8" cy="104.2" r=".49" fill="none" stroke="#f0f" stroke-width=".25"/>
<circle cx="162.6" cy="137.2" r=".49" fill="#f0f"/>
<circle cx="162.6" cy="137.2" r=".49" fill="none" stroke="#f0f" stroke-width=".25"/>
<circle cx="162.6" cy="142.3" r=".49" fill="#f0f"/>
<circle cx="162.6" cy="142.3" r=".49" fill="none" stroke="#f0f" stroke-width=".25"/>
<circle cx="162.6" cy="139.7" r=".49" fill="#f0f"/>
<circle cx="162.6" cy="139.7" r=".49" fill="none" stroke="#f0f" stroke-width=".25"/>
<g font-size="3.1">
<text x="29.8" y="2.8">5</text>
<text x="89.1" y="2.8">4</text>
<text x="148.5" y="2.8">3</text>
<text x="207.9" y="2.8">2</text>
<text x="267.3" y="2.8">1</text>
<text x=".1" y="29">D</text>
<text x=".1" y="81.5">C</text>
<text x=".1" y="133.9">B</text>
<text x=".1" y="186.4">A</text>
</g>
<g font-size="2.3">
<text x="58.5" y="12.3">VDD-3V3</text>
<text x="261.7" y="25">VDD-3V3</text>
<text x="75.7" y="46.5" transform="rotate(-90 75.7 46.5)">25</text>
<text x="80.8" y="46.5" transform="rotate(-90 80.8 46.5)">7</text>
<text x="85.9" y="46.5" transform="rotate(-90 85.9 46.5)">30</text>
<text x="88.4" y="46.5" transform="rotate(-90 88.4 46.5)">33</text>
<text x="91" y="46.5" transform="rotate(-90 91 46.5)">35</text>
<text x="96.1" y="46.5" transform="rotate(-90 96.1 46.5)">8</text>
<text x="240.8" y="56.7" transform="rotate(-90 240.8 56.7)">12</text>
<text x="243.4" y="56.7" transform="rotate(-90 243.4 56.7)">11</text>
<text x="248.5" y="56.7" transform="rotate(-90 248.5 56.7)">S1</text>
<text x="61.8" y="65.5">17</text>
<text x="61.8" y="63">18</text>
<text x="108.5" y="65.5">28</text>
<text x="108.5" y="63">29</text>
<text x="233.3" y="63">1</text>
<text x="233.3" y="65.5">2</text>
<text x="61.8" y="70.6">15</text>
<text x="61.8" y="68.1">16</text>
<text x="108.5" y="70.6">32</text>
<text x="233.3" y="68.1">3</text>
<text x="233.3" y="70.6">4</text>
<text x="61.8" y="75.7">21</text>
<text x="108.5" y="73.2">31</text>
<text x="233.3" y="73.2">5</text>
<text x="233.3" y="75.7">6</text>
<text x="61.8" y="78.2">19</text>
<text x="61.8" y="80.8">20</text>
<text x="167.7" y="80.9">VDD-3V3</text>
<text x="233.3" y="78.2">7</text>
<text x="233.3" y="80.8">8</text>
<text x="61.8" y="85.9">23</text>
<text x="61.8" y="88.4">24</text>
<text x="108.5" y="88.4">10</text>
<text x="108.5" y="85.9">9</text>
<text x="243.4" y="89.5" transform="rotate(-90 243.4 89.5)">9</text>
<text x="25.5" y="91">VDD-3V3</text>
<text x="61.8" y="90.9">26</text>
<text x="61.8" y="93.5">27</text>
<text x="108.5" y="93.5">12</text>
<text x="108.5" y="90.9">11</text>
<text x="240.8" y="90.7" transform="rotate(-90 240.8 90.7)">10</text>
<text x="248.5" y="91" transform="rotate(-90 248.5 91)">S2</text>
<text x="61.8" y="98.6">36</text>
<text x="63.1" y="101.1">3</text>
<text x="256.6" y="96.1">VDD-3V3</text>
<text x="63.1" y="106.2">6</text>
<text x="63.1" y="103.6">1</text>
<text x="108.5" y="103.6">5</text>
<text x="61.8" y="108.7">22</text>
<text x="63.1" y="113.8">4</text>
<text x="108.5" y="111.3">14</text>
<text x="108.5" y="108.7">13</text>
<text x="147.4" y="112.4">25_MHZ</text>
<text x="63.1" y="116.3">2</text>
<text x="108.5" y="116.3">34</text>
<text x="85.9" y="136.4" transform="rotate(-90 85.9 136.4)">37</text>
<text x="27" y="142.8">RXD[0..3]</text>
<text x="27.3" y="145.4">TXD[0..3]</text>
<text x="27.3" y="147.9">TX_ER</text>
<text x="27" y="153">TX_CLK</text>
<text x="27" y="155.5">RX_ER</text>
<text x="27.3" y="150.5">TX_EN</text>
<text x="78.8" y="152">VDD-3V3</text>
<text x="27" y="158.1">RX_DV</text>
<text x="27" y="160.6">RX_CLK</text>
<text x="27.3" y="163.2">nRST</text>
<text x="27.3" y="170.8">MDC</text>
<text x="28.5" y="168.2">MDIO</text>
<text x="207.9" y="191.6">Schematic:</text>
<text x="220.8" y="191.6">ETH_PHY1</text>
<text x="207.9" y="196.7">Title:</text>
<text x="215.7" y="196.7">XMOS XMP-64A</text>
<text x="208.1" y="201.8">Rev:1.0</text>
<text x="222.3" y="201.8">Date: Friday, February 26, 2010</text>
<text x="270.6" y="201.8">C COPYRIGHT 2009</text>
<text x="208.1" y="206.8">Sheet</text>
<text x="215.7" y="206.8">2</text>
<text x="220.8" y="206.8">of</text>
<text x="225.9" y="206.8">22</text>
<text x="231" y="206.8">Document No.: &lt;Doc&gt;</text>
</g>
<g font-size="2.3" fill="#000080">
<text x="78.8" y="14.8">FB11</text>
<text x="89" y="14.8">470</text>
<text x="190.6" y="13.5">R928</text>
<text x="66.1" y="23.7">C913</text>
<text x="104.2" y="23.7">C914</text>
<text x="114.4" y="23.7">C915</text>
<text x="124.5" y="23.7">C916</text>
<text x="190.6" y="24">10R</text>
<text x="205.8" y="23.7">C917</text>
<text x="66.1" y="26.2">4.7u</text>
<text x="104.2" y="26.2">100n</text>
<text x="114.4" y="26.2">100n</text>
<text x="124.5" y="26.2">100n</text>
<text x="147.4" y="26.2">R929</text>
<text x="147.4" y="28.8">49R9</text>
<text x="157.6" y="26.2">R930</text>
<text x="157.6" y="28.8">49R9</text>
<text x="167.7" y="26.2">R931</text>
<text x="167.7" y="28.8">49R9</text>
<text x="177.9" y="26.2">R932</text>
<text x="177.9" y="28.8">49R9</text>
<text x="205.8" y="26.2">100n</text>
<text x="66.1" y="47.8">U35</text>
<text x="99.1" y="47.8">LAN8700</text>
<text x="116.9" y="44">C918</text>
<text x="116.9" y="46.6">100n</text>
<text x="127.1" y="44">C919</text>
<text x="127.1" y="46.6">4.7u</text>
<text x="260.7" y="60.5">J1</text>
<text x="260.7" y="63.6">RJ45 2S</text>
<text x="127.1" y="88.5">R933</text>
<text x="139.8" y="88.5">330</text>
<text x="127.1" y="91">R934</text>
<text x="139.8" y="91">330</text>
<text x="175.3" y="91">R935</text>
<text x="175.3" y="93.6">10k</text>
<text x="33.1" y="101.2">R936</text>
<text x="33.1" y="103.7">1.5k</text>
<text x="208.4" y="119">R937</text>
<text x="122" y="125.3">R938</text>
<text x="208.4" y="121.5">0R</text>
<text x="122" y="127.8">12.4k</text>
<text x="170.8" y="135.5">PV142</text>
<text x="170.8" y="138">PV143</text>
<text x="170.8" y="143.1">PV145</text>
<text x="170.8" y="140.5">PV144</text>
<text x="86.4" y="163.4">C920</text>
<text x="86.4" y="165.9">100n</text>
<text x="96.6" y="163.4">C921</text>
<text x="96.6" y="165.9">100n</text>
</g>
<g font-size="2.3" fill="#f00">
<text x="242.9" y="32.6">ACTIVITY</text>
<text x="41.2" y="63">RXD0</text>
<text x="41.2" y="65.6">RXD1</text>
<text x="180.9" y="63">TXP0</text>
<text x="180.9" y="65.6">TXN0</text>
<text x="41.2" y="68.1">RXD2</text>
<text x="41.2" y="70.7">RXD3</text>
<text x="180.9" y="70.7">RXP0</text>
<text x="41.2" y="75.7">RX_ER</text>
<text x="180.9" y="73.2">RXN0</text>
<text x="41.2" y="78.3">RX_DV</text>
<text x="41.2" y="80.8">RX_CLK</text>
<text x="41.2" y="85.9">TXD0</text>
<text x="41.2" y="88.4">TXD1</text>
<text x="155.5" y="88.4">LINK</text>
<text x="41.2" y="91">TXD2</text>
<text x="41.2" y="93.5">TXD3</text>
<text x="150.4" y="91">ACTIVITY</text>
<text x="41.2" y="106.2">TX_EN</text>
<text x="41.2" y="103.7">TX_ER</text>
<text x="175.8" y="103.7">nRST</text>
<text x="247" y="106.2">LINK</text>
<text x="41.2" y="108.8">TX_CLK</text>
<text x="41.2" y="113.8">MDIO</text>
<text x="41.2" y="116.4">MDC</text>
</g>
<g font-size="2.3" fill="#004080">
<text x="77.3" y="56.8" transform="rotate(-90 77.3 56.8)">VDDIO</text>
<text x="82.4" y="56.9" transform="rotate(-90 82.4 56.9)">VDD33</text>
<text x="87.5" y="59.7" transform="rotate(-90 87.5 59.7)">VDD33A1</text>
<text x="90" y="59.7" transform="rotate(-90 90 59.7)">VDD33A2</text>
<text x="92.6" y="59.7" transform="rotate(-90 92.6 59.7)">VDD33A3</text>
<text x="67.4" y="64.6">RXD0/MODE0</text>
<text x="97.7" y="62.3" transform="rotate(-90 97.7 62.3)">VDD_CORE</text>
<text x="101.1" y="64.6">TXP</text>
<text x="67.4" y="69.7">RXD2/MODE2</text>
<text x="67.4" y="67.1">RXD1/MODE1</text>
<text x="101" y="67.1">TXN</text>
<text x="67.4" y="72.2">RXD3/nINTSEL</text>
<text x="67.4" y="77.3">RX_ER/RXD4</text>
<text x="100.7" y="74.8">RXN</text>
<text x="100.8" y="72.2">RXP</text>
<text x="67.4" y="79.8">RX_DV</text>
<text x="67.4" y="82.4">RX_CLK/REGOFF</text>
<text x="67.4" y="87.5">TXD0</text>
<text x="84.2" y="87.5">SPEED100/PHYAD0</text>
<text x="67.4" y="90">TXD1</text>
<text x="67.4" y="92.5">TXD2</text>
<text x="67.4" y="95.1">TXD3</text>
<text x="85.3" y="95.1">FDUPLEX/PHYAD3</text>
<text x="85.5" y="92.5">ACTIVITY/PHYAD2</text>
<text x="90.7" y="90">LINK/PHYAD1</text>
<text x="67.4" y="100.2">COL/MII/CRS_DV</text>
<text x="67.4" y="107.8">TX_EN</text>
<text x="67.4" y="102.7">CRS/PHYAD4</text>
<text x="67.4" y="105.2">nINT/TX_ER/TX4</text>
<text x="99.7" y="105.2">nRST</text>
<text x="67.4" y="110.3">TX_CLK</text>
<text x="91.2" y="112.9">CLKIN/XTAL1</text>
<text x="98.5" y="110.3">XTAL2</text>
<text x="67.4" y="115.4">MDIO</text>
<text x="67.4" y="117.9">MDC</text>
<text x="96.5" y="117.9">EXRES1</text>
<text x="87.5" y="130.9" transform="rotate(-90 87.5 130.9)">VSS/FLAG</text>
</g>
<g font-size="2.3" fill="#00f">
<text x="241.9" y="59.1" transform="rotate(180 241.9 59.1)">C2</text>
<text x="247" y="59.1" transform="rotate(180 247 59.1)">A2</text>
<text x="241.9" y="84.5" transform="rotate(180 241.9 84.5)">C1</text>
<text x="247" y="84.5" transform="rotate(180 247 84.5)">A1</text>
</g>
<text font-size="2" x="271.6" y="206.9">http://www.varisys.co.uk</text>
</svg>
